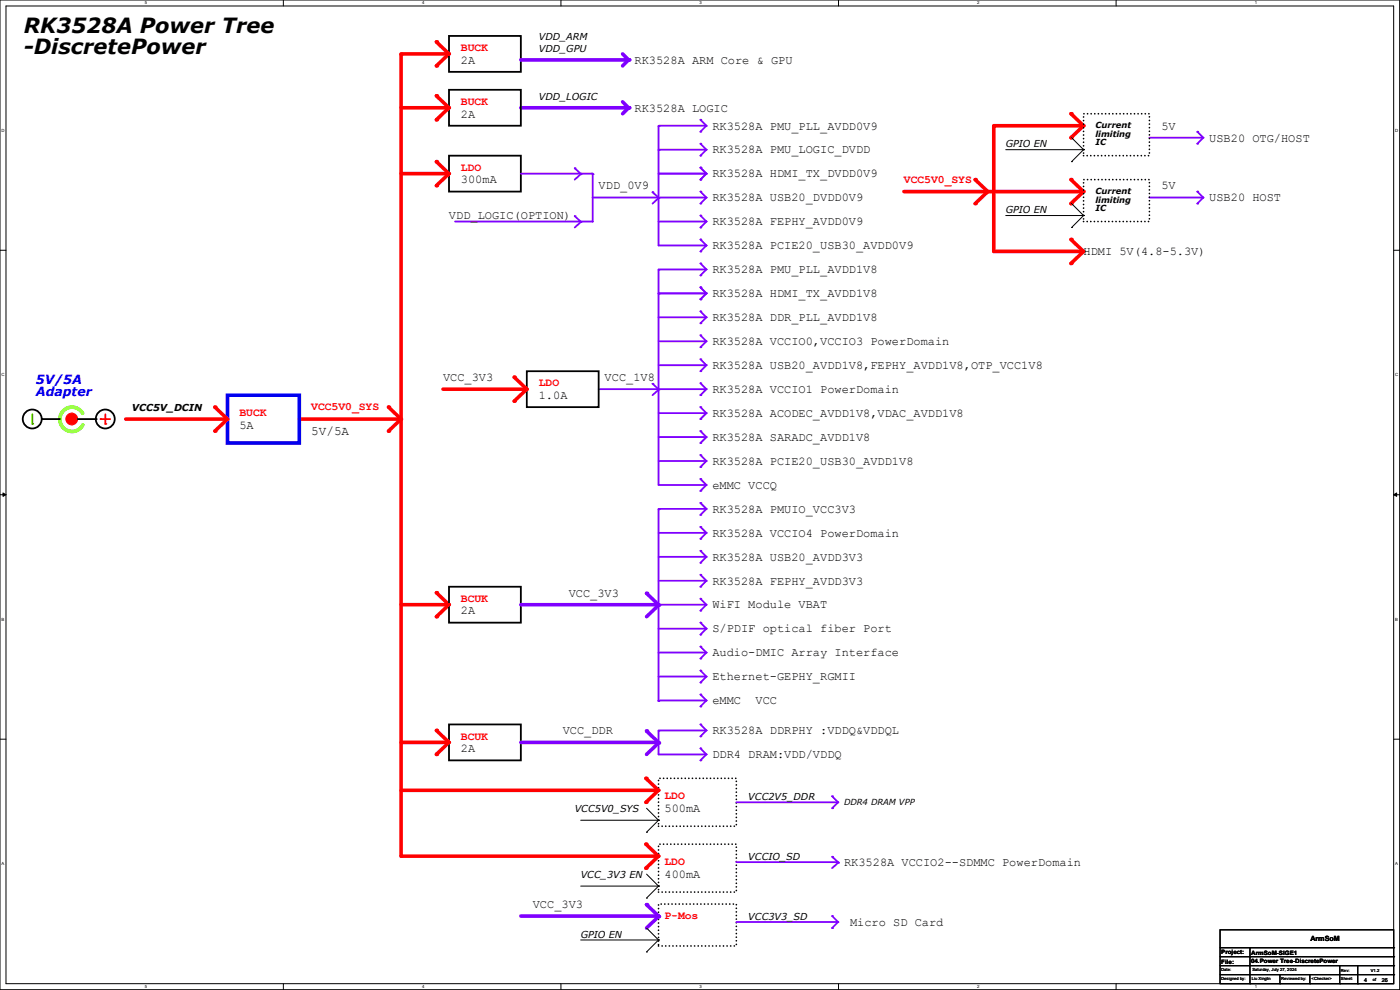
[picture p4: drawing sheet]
<svg xmlns="http://www.w3.org/2000/svg" width="297mm" height="210mm" viewBox="0 0 297 210" stroke-linecap="round" stroke-linejoin="round" font-family="sans-serif">
<g fill="none" stroke="#000" stroke-width=".21">
<path d="M0 0h296.9v209.9h-296.9zM1.3 1.3h294.4v207.4h-294.4zM60.1 0v1.3M119 0v1.3M177.9 0v1.3M236.8 0v1.3M0 53.1h1.3M295.7 53.1h1.2M0 104.9h1.3M.6 104.6l.7 .3-.7 .4zM295.7 104.9l.6-.3v.7zM295.7 104.9h1.2"/>
<path d="M0 156.8h1.3M295.7 156.8h1.2M60.1 208.7v1.2M119 208.7v1.2M177.9 208.7v1.2M236.8 208.7v1.2"/>
</g>
<path d="M.6 104.6l.7 .3-.7 .4zM295.7 104.9l.6-.3v.7z" fill="#000"/>
<path d="M148.6 71.1l1.3 1.3" fill="none" stroke="#7f00ff" stroke-width=".38"/>
<circle cx="148.6" cy="71.1" r=".19" fill="#7f00ff"/>
<path d="M139.7 72.4h10" fill="none" stroke="#7f00ff" stroke-width=".38"/>
<circle cx="149.7" cy="72.4" r=".19" fill="#7f00ff"/>
<path d="M149.9 72.4l-1.3 1.3" fill="none" stroke="#7f00ff" stroke-width=".38"/>
<circle cx="148.6" cy="73.7" r=".19" fill="#7f00ff"/>
<path d="M210.8 26.8v26.5" fill="none" stroke="#f00" stroke-width=".76"/>
<circle cx="210.8" cy="26.8" r=".38" fill="#f00"/>
<path d="M148.6 76.2l1.3 1.3" fill="none" stroke="#7f00ff" stroke-width=".38"/>
<circle cx="148.6" cy="76.2" r=".19" fill="#7f00ff"/>
<path d="M127 82.6h12.6" fill="none" stroke="#7f00ff" stroke-width=".38"/>
<circle cx="139.6" cy="82.6" r=".19" fill="#7f00ff"/>
<path d="M149.9 67.3l-1.3 1.3" fill="none" stroke="#7f00ff" stroke-width=".38"/>
<circle cx="148.6" cy="68.6" r=".19" fill="#7f00ff"/>
<path d="M148.6 66l1.3 1.3" fill="none" stroke="#7f00ff" stroke-width=".38"/>
<circle cx="148.6" cy="66" r=".19" fill="#7f00ff"/>
<path d="M139.7 67.3h10" fill="none" stroke="#7f00ff" stroke-width=".38"/>
<circle cx="149.7" cy="67.3" r=".19" fill="#7f00ff"/>
<path d="M149.9 77.5l-1.3 1.2" fill="none" stroke="#7f00ff" stroke-width=".38"/>
<circle cx="148.6" cy="78.7" r=".19" fill="#7f00ff"/>
<path d="M139.7 62.4v40.5" fill="none" stroke="#7f00ff" stroke-width=".38"/>
<circle cx="139.7" cy="62.4" r=".19" fill="#7f00ff"/>
<path d="M139.7 77.5h10" fill="none" stroke="#7f00ff" stroke-width=".38"/>
<circle cx="149.7" cy="77.5" r=".19" fill="#7f00ff"/>
<path d="M139.7 82.6h10" fill="none" stroke="#7f00ff" stroke-width=".38"/>
<circle cx="149.7" cy="82.6" r=".19" fill="#7f00ff"/>
<path d="M149.9 82.6l-1.3 1.2" fill="none" stroke="#7f00ff" stroke-width=".38"/>
<circle cx="148.6" cy="83.8" r=".19" fill="#7f00ff"/>
<path d="M148.6 81.3l1.3 1.3" fill="none" stroke="#7f00ff" stroke-width=".38"/>
<circle cx="148.6" cy="81.3" r=".19" fill="#7f00ff"/>
<path d="M148.6 86.4l1.3 1.2" fill="none" stroke="#7f00ff" stroke-width=".38"/>
<circle cx="148.6" cy="86.4" r=".19" fill="#7f00ff"/>
<path d="M139.7 92.7h10" fill="none" stroke="#7f00ff" stroke-width=".38"/>
<circle cx="149.7" cy="92.7" r=".19" fill="#7f00ff"/>
<path d="M139.7 87.6h10" fill="none" stroke="#7f00ff" stroke-width=".38"/>
<circle cx="149.7" cy="87.6" r=".19" fill="#7f00ff"/>
<path d="M149.9 87.6l-1.3 1.3" fill="none" stroke="#7f00ff" stroke-width=".38"/>
<circle cx="148.6" cy="88.9" r=".19" fill="#7f00ff"/>
<path d="M148.6 91.4l1.3 1.3" fill="none" stroke="#7f00ff" stroke-width=".38"/>
<circle cx="148.6" cy="91.4" r=".19" fill="#7f00ff"/>
<path d="M149.9 92.7l-1.3 1.3" fill="none" stroke="#7f00ff" stroke-width=".38"/>
<circle cx="148.6" cy="94" r=".19" fill="#7f00ff"/>
<path d="M148.6 116.8l1.3 1.3" fill="none" stroke="#7f00ff" stroke-width=".38"/>
<circle cx="148.6" cy="116.8" r=".19" fill="#7f00ff"/>
<path d="M139.7 123.2h10" fill="none" stroke="#7f00ff" stroke-width=".38"/>
<circle cx="149.7" cy="123.2" r=".19" fill="#7f00ff"/>
<path d="M139.7 118.1h10" fill="none" stroke="#7f00ff" stroke-width=".38"/>
<circle cx="149.7" cy="118.1" r=".19" fill="#7f00ff"/>
<path d="M139.7 108.1v40.5" fill="none" stroke="#7f00ff" stroke-width=".38"/>
<circle cx="139.7" cy="108.1" r=".19" fill="#7f00ff"/>
<path d="M149.9 118.1l-1.3 1.3" fill="none" stroke="#7f00ff" stroke-width=".38"/>
<circle cx="148.6" cy="119.4" r=".19" fill="#7f00ff"/>
<path d="M148.6 121.9l1.3 1.3" fill="none" stroke="#7f00ff" stroke-width=".38"/>
<circle cx="148.6" cy="121.9" r=".19" fill="#7f00ff"/>
<path d="M149.9 123.2l-1.3 1.3" fill="none" stroke="#7f00ff" stroke-width=".38"/>
<circle cx="148.6" cy="124.5" r=".19" fill="#7f00ff"/>
<path d="M149.9 148.6l-1.3 1.3" fill="none" stroke="#7f00ff" stroke-width=".38"/>
<circle cx="148.6" cy="149.9" r=".19" fill="#7f00ff"/>
<path d="M148.6 147.3l1.3 1.3" fill="none" stroke="#7f00ff" stroke-width=".38"/>
<circle cx="148.6" cy="147.3" r=".19" fill="#7f00ff"/>
<path d="M139.7 148.6h10" fill="none" stroke="#7f00ff" stroke-width=".38"/>
<circle cx="149.7" cy="148.6" r=".19" fill="#7f00ff"/>
<path d="M149.9 97.8l-1.3 1.3" fill="none" stroke="#7f00ff" stroke-width=".38"/>
<circle cx="148.6" cy="99.1" r=".19" fill="#7f00ff"/>
<path d="M148.6 96.5l1.3 1.3" fill="none" stroke="#7f00ff" stroke-width=".38"/>
<circle cx="148.6" cy="96.5" r=".19" fill="#7f00ff"/>
<path d="M139.7 97.8h10" fill="none" stroke="#7f00ff" stroke-width=".38"/>
<circle cx="149.7" cy="97.8" r=".19" fill="#7f00ff"/>
<path d="M139.7 133.4h10" fill="none" stroke="#7f00ff" stroke-width=".38"/>
<circle cx="149.7" cy="133.4" r=".19" fill="#7f00ff"/>
<path d="M149.9 133.4l-1.3 1.2" fill="none" stroke="#7f00ff" stroke-width=".38"/>
<circle cx="148.6" cy="134.6" r=".19" fill="#7f00ff"/>
<path d="M148.6 132.1l1.3 1.3" fill="none" stroke="#7f00ff" stroke-width=".38"/>
<circle cx="148.6" cy="132.1" r=".19" fill="#7f00ff"/>
<path d="M139.7 138.4h10" fill="none" stroke="#7f00ff" stroke-width=".38"/>
<circle cx="149.7" cy="138.4" r=".19" fill="#7f00ff"/>
<path d="M148.6 137.2l1.3 1.2" fill="none" stroke="#7f00ff" stroke-width=".38"/>
<circle cx="148.6" cy="137.2" r=".19" fill="#7f00ff"/>
<path d="M149.9 138.4l-1.3 1.3" fill="none" stroke="#7f00ff" stroke-width=".38"/>
<circle cx="148.6" cy="139.7" r=".19" fill="#7f00ff"/>
<path d="M139.7 143.5h10" fill="none" stroke="#7f00ff" stroke-width=".38"/>
<circle cx="149.7" cy="143.5" r=".19" fill="#7f00ff"/>
<path d="M149.9 143.5l-1.3 1.3" fill="none" stroke="#7f00ff" stroke-width=".38"/>
<circle cx="148.6" cy="144.8" r=".19" fill="#7f00ff"/>
<path d="M148.6 142.2l1.3 1.3" fill="none" stroke="#7f00ff" stroke-width=".38"/>
<circle cx="148.6" cy="142.2" r=".19" fill="#7f00ff"/>
<path d="M139.7 128.3h10" fill="none" stroke="#7f00ff" stroke-width=".38"/>
<circle cx="149.7" cy="128.3" r=".19" fill="#7f00ff"/>
<path d="M148.6 127l1.3 1.3" fill="none" stroke="#7f00ff" stroke-width=".38"/>
<circle cx="148.6" cy="127" r=".19" fill="#7f00ff"/>
<path d="M149.9 128.3l-1.3 1.2" fill="none" stroke="#7f00ff" stroke-width=".38"/>
<circle cx="148.6" cy="129.5" r=".19" fill="#7f00ff"/>
<path d="M210.8 53.3h18.9" fill="none" stroke="#f00" stroke-width=".76"/>
<circle cx="229.7" cy="53.3" r=".38" fill="#f00"/>
<path d="M227.2 50.8l2.7 2.5" fill="none" stroke="#f00" stroke-width=".76"/>
<circle cx="227.2" cy="50.8" r=".38" fill="#f00"/>
<path d="M229.9 53.3l-2.7 2.6" fill="none" stroke="#f00" stroke-width=".76"/>
<circle cx="227.2" cy="55.9" r=".38" fill="#f00"/>
<path d="M229.9 26.7l-2.7 2.5" fill="none" stroke="#f00" stroke-width=".76"/>
<circle cx="227.2" cy="29.2" r=".38" fill="#f00"/>
<path d="M210.8 26.7h18.9" fill="none" stroke="#f00" stroke-width=".76"/>
<circle cx="229.7" cy="26.7" r=".38" fill="#f00"/>
<path d="M227.2 24.1l2.7 2.6" fill="none" stroke="#f00" stroke-width=".76"/>
<circle cx="227.2" cy="24.1" r=".38" fill="#f00"/>
<path d="M255.3 29.2l-1.3 1.3" fill="none" stroke="#7f00ff" stroke-width=".38"/>
<circle cx="254" cy="30.5" r=".19" fill="#7f00ff"/>
<path d="M243.8 29.2h11.3" fill="none" stroke="#7f00ff" stroke-width=".38"/>
<circle cx="255.1" cy="29.2" r=".19" fill="#7f00ff"/>
<path d="M254 27.9l1.3 1.3" fill="none" stroke="#7f00ff" stroke-width=".38"/>
<circle cx="254" cy="27.9" r=".19" fill="#7f00ff"/>
<path d="M229.9 40.6l-2.7 2.6" fill="none" stroke="#f00" stroke-width=".76"/>
<circle cx="227.2" cy="43.2" r=".38" fill="#f00"/>
<path d="M227.2 38.1l2.7 2.5" fill="none" stroke="#f00" stroke-width=".76"/>
<circle cx="227.2" cy="38.1" r=".38" fill="#f00"/>
<path d="M209.6 40.6h20.1" fill="none" stroke="#f00" stroke-width=".76"/>
<circle cx="229.7" cy="40.6" r=".38" fill="#f00"/>
<path d="M243.8 41.9h11.3" fill="none" stroke="#7f00ff" stroke-width=".38"/>
<circle cx="255.1" cy="41.9" r=".19" fill="#7f00ff"/>
<path d="M254 40.6l1.3 1.3" fill="none" stroke="#7f00ff" stroke-width=".38"/>
<circle cx="254" cy="40.6" r=".19" fill="#7f00ff"/>
<path d="M255.3 41.9l-1.3 1.3" fill="none" stroke="#7f00ff" stroke-width=".38"/>
<circle cx="254" cy="43.2" r=".19" fill="#7f00ff"/>
<path d="M26.7 88.9h21.4" fill="none" stroke="#f00" stroke-width=".76"/>
<circle cx="48.1" cy="88.9" r=".38" fill="#f00"/>
<path d="M95.3 11.4l-2.7 2.6" fill="none" stroke="#f00" stroke-width=".76"/>
<circle cx="92.6" cy="14" r=".38" fill="#f00"/>
<path d="M95.3 7.6h15.2v7.6h-15.2z" fill="none" stroke="#000" stroke-width=".38"/>
<path d="M85.1 11.4h10" fill="none" stroke="#f00" stroke-width=".76"/>
<circle cx="95.1" cy="11.4" r=".38" fill="#f00"/>
<path d="M92.6 8.9l2.7 2.5" fill="none" stroke="#f00" stroke-width=".76"/>
<circle cx="92.6" cy="8.9" r=".38" fill="#f00"/>
<path d="M95.3 33h15.2v7.6h-15.2z" fill="none" stroke="#000" stroke-width=".38"/>
<path d="M63.5 88.9h21.5" fill="none" stroke="#f00" stroke-width=".76"/>
<circle cx="85" cy="88.9" r=".38" fill="#f00"/>
<path d="M92.6 34.3l2.7 2.5" fill="none" stroke="#f00" stroke-width=".76"/>
<circle cx="92.6" cy="34.3" r=".38" fill="#f00"/>
<path d="M95.3 36.8l-2.7 2.6" fill="none" stroke="#f00" stroke-width=".76"/>
<circle cx="92.6" cy="39.4" r=".38" fill="#f00"/>
<path d="M85.1 36.8h10" fill="none" stroke="#f00" stroke-width=".76"/>
<circle cx="95.1" cy="36.8" r=".38" fill="#f00"/>
<path d="M110.5 36.8h15.1" fill="none" stroke="#7f00ff" stroke-width=".38"/>
<circle cx="125.6" cy="36.8" r=".19" fill="#7f00ff"/>
<path d="M92.6 125.7l2.7 2.6" fill="none" stroke="#f00" stroke-width=".76"/>
<circle cx="92.6" cy="125.7" r=".38" fill="#f00"/>
<path d="M95.3 128.3l-2.7 2.5" fill="none" stroke="#f00" stroke-width=".76"/>
<circle cx="92.6" cy="130.8" r=".38" fill="#f00"/>
<path d="M95.3 124.5h15.2v7.6h-15.2z" fill="none" stroke="#000" stroke-width=".38"/>
<path d="M85.1 128.3h10" fill="none" stroke="#f00" stroke-width=".76"/>
<circle cx="95.1" cy="128.3" r=".38" fill="#f00"/>
<path d="M85.1 11.6v170" fill="none" stroke="#f00" stroke-width=".76"/>
<circle cx="85.1" cy="11.6" r=".38" fill="#f00"/>
<path d="M139.7 36.8h10" fill="none" stroke="#7f00ff" stroke-width=".38"/>
<circle cx="149.7" cy="36.8" r=".19" fill="#7f00ff"/>
<path d="M148.6 35.6l1.3 1.2" fill="none" stroke="#7f00ff" stroke-width=".38"/>
<circle cx="148.6" cy="35.6" r=".19" fill="#7f00ff"/>
<path d="M149.9 36.8l-1.3 1.3" fill="none" stroke="#7f00ff" stroke-width=".38"/>
<circle cx="148.6" cy="38.1" r=".19" fill="#7f00ff"/>
<path d="M139.7 31.9v20.2" fill="none" stroke="#7f00ff" stroke-width=".38"/>
<circle cx="139.7" cy="31.9" r=".19" fill="#7f00ff"/>
<path d="M149.9 41.9l-1.3 1.3" fill="none" stroke="#7f00ff" stroke-width=".38"/>
<circle cx="148.6" cy="43.2" r=".19" fill="#7f00ff"/>
<path d="M148.6 40.6l1.3 1.3" fill="none" stroke="#7f00ff" stroke-width=".38"/>
<circle cx="148.6" cy="40.6" r=".19" fill="#7f00ff"/>
<path d="M139.7 41.9h10" fill="none" stroke="#7f00ff" stroke-width=".38"/>
<circle cx="149.7" cy="41.9" r=".19" fill="#7f00ff"/>
<path d="M149.9 47l-1.3 1.3" fill="none" stroke="#7f00ff" stroke-width=".38"/>
<circle cx="148.6" cy="48.3" r=".19" fill="#7f00ff"/>
<path d="M148.6 45.7l1.3 1.3" fill="none" stroke="#7f00ff" stroke-width=".38"/>
<circle cx="148.6" cy="45.7" r=".19" fill="#7f00ff"/>
<path d="M139.7 47h10" fill="none" stroke="#7f00ff" stroke-width=".38"/>
<circle cx="149.7" cy="47" r=".19" fill="#7f00ff"/>
<path d="M149.9 52.1l-1.3 1.2" fill="none" stroke="#7f00ff" stroke-width=".38"/>
<circle cx="148.6" cy="53.3" r=".19" fill="#7f00ff"/>
<path d="M148.6 50.8l1.3 1.3" fill="none" stroke="#7f00ff" stroke-width=".38"/>
<circle cx="148.6" cy="50.8" r=".19" fill="#7f00ff"/>
<path d="M139.7 52.1h10" fill="none" stroke="#7f00ff" stroke-width=".38"/>
<circle cx="149.7" cy="52.1" r=".19" fill="#7f00ff"/>
<path d="M139.7 148.6v.1" fill="none" stroke="#7f00ff" stroke-width=".38"/>
<circle cx="139.7" cy="148.7" r=".19" fill="#7f00ff"/>
<g fill="none" stroke="#000" stroke-width=".38">
<circle cx="6.8" cy="88.9" r="2.01"/>
<circle cx="22.3" cy="88.9" r="2.01"/>
</g>
<path d="M17.5 87.7a2.58 2.58 0 0 0-3.9-.7 2.58 2.58 0 0 0 .1 4 2.58 2.58 0 0 0 3.9-.9" fill="none" stroke="#7fff00" stroke-width=".76"/>
<circle cx="15.2" cy="88.9" r="1.25" fill="#f00"/>
<circle cx="15.2" cy="88.9" r="1.25" fill="none" stroke="#f00" stroke-width=".21"/>
<path d="M6.9 87.9v2" fill="none" stroke="#01ff00" stroke-width=".38"/>
<circle cx="6.9" cy="89.9" r=".19" fill="#01ff00"/>
<path d="M8.9 88.9h3.8M16.5 88.9h3.8" fill="none" stroke="#000" stroke-width=".38"/>
<g fill="#000">
<circle cx="8.9" cy="88.9" r=".19"/>
<circle cx="20.3" cy="88.9" r=".19"/>
</g>
<path d="M22.4 87.9v2" fill="none" stroke="#f00" stroke-width=".38"/>
<circle cx="22.4" cy="89.9" r=".19" fill="#f00"/>
<path d="M21.3 88.9h2.1" fill="none" stroke="#f00" stroke-width=".38"/>
<circle cx="21.3" cy="88.9" r=".19" fill="#f00"/>
<path d="M132.1 21.6l1.3 1.3" fill="none" stroke="#7f00ff" stroke-width=".76"/>
<circle cx="133.4" cy="22.9" r=".38" fill="#7f00ff"/>
<path d="M110.5 22.9h22.9" fill="none" stroke="#7f00ff" stroke-width=".76"/>
<circle cx="133.4" cy="22.9" r=".38" fill="#7f00ff"/>
<path d="M133.4 22.9l-1.3 1.2" fill="none" stroke="#7f00ff" stroke-width=".76"/>
<circle cx="133.4" cy="22.9" r=".38" fill="#7f00ff"/>
<path d="M48.3 83.8h15.2v10.2h-15.2z" fill="none" stroke="#00f" stroke-width=".76"/>
<path d="M95.3 19.1h15.2v7.6h-15.2z" fill="none" stroke="#000" stroke-width=".38"/>
<path d="M85.1 22.9h10" fill="none" stroke="#f00" stroke-width=".76"/>
<circle cx="95.1" cy="22.9" r=".38" fill="#f00"/>
<path d="M95.3 22.9l-2.7 2.5" fill="none" stroke="#f00" stroke-width=".76"/>
<circle cx="92.6" cy="25.4" r=".38" fill="#f00"/>
<path d="M92.6 20.3l2.7 2.6" fill="none" stroke="#f00" stroke-width=".76"/>
<circle cx="92.6" cy="20.3" r=".38" fill="#f00"/>
<path d="M110.5 12.7h22.9" fill="none" stroke="#7f00ff" stroke-width=".76"/>
<circle cx="133.4" cy="12.7" r=".38" fill="#7f00ff"/>
<path d="M133.4 12.7l-1.3 1.3" fill="none" stroke="#7f00ff" stroke-width=".76"/>
<circle cx="133.4" cy="12.7" r=".38" fill="#7f00ff"/>
<path d="M132.1 11.4l1.3 1.3" fill="none" stroke="#7f00ff" stroke-width=".76"/>
<circle cx="133.4" cy="12.7" r=".38" fill="#7f00ff"/>
<path d="M148.6 25.4l1.3 1.3" fill="none" stroke="#7f00ff" stroke-width=".38"/>
<circle cx="148.6" cy="25.4" r=".19" fill="#7f00ff"/>
<path d="M139.7 26.7h10" fill="none" stroke="#7f00ff" stroke-width=".38"/>
<circle cx="149.7" cy="26.7" r=".19" fill="#7f00ff"/>
<path d="M149.9 26.7l-1.3 1.2" fill="none" stroke="#7f00ff" stroke-width=".38"/>
<circle cx="148.6" cy="27.9" r=".19" fill="#7f00ff"/>
<path d="M139.7 26.8v5" fill="none" stroke="#7f00ff" stroke-width=".38"/>
<circle cx="139.7" cy="26.8" r=".19" fill="#7f00ff"/>
<path d="M148.6 30.5l1.3 1.3" fill="none" stroke="#7f00ff" stroke-width=".38"/>
<circle cx="148.6" cy="30.5" r=".19" fill="#7f00ff"/>
<path d="M139.7 31.8h10" fill="none" stroke="#7f00ff" stroke-width=".38"/>
<circle cx="149.7" cy="31.8" r=".19" fill="#7f00ff"/>
<path d="M149.9 31.8l-1.3 1.2" fill="none" stroke="#7f00ff" stroke-width=".38"/>
<circle cx="148.6" cy="33" r=".19" fill="#7f00ff"/>
<path d="M148.6 55.9l1.3 1.3" fill="none" stroke="#7f00ff" stroke-width=".38"/>
<circle cx="148.6" cy="55.9" r=".19" fill="#7f00ff"/>
<path d="M139.7 57.2h10" fill="none" stroke="#7f00ff" stroke-width=".38"/>
<circle cx="149.7" cy="57.2" r=".19" fill="#7f00ff"/>
<path d="M149.9 57.2l-1.3 1.2" fill="none" stroke="#7f00ff" stroke-width=".38"/>
<circle cx="148.6" cy="58.4" r=".19" fill="#7f00ff"/>
<path d="M148.6 35.6l1.3 1.2" fill="none" stroke="#7f00ff" stroke-width=".38"/>
<circle cx="148.6" cy="35.6" r=".19" fill="#7f00ff"/>
<path d="M139.7 36.8h10" fill="none" stroke="#7f00ff" stroke-width=".38"/>
<circle cx="149.7" cy="36.8" r=".19" fill="#7f00ff"/>
<path d="M149.9 36.8l-1.3 1.3" fill="none" stroke="#7f00ff" stroke-width=".38"/>
<circle cx="148.6" cy="38.1" r=".19" fill="#7f00ff"/>
<path d="M139.7 57.3v4.9" fill="none" stroke="#7f00ff" stroke-width=".38"/>
<circle cx="139.7" cy="57.3" r=".19" fill="#7f00ff"/>
<path d="M148.6 106.7l1.3 1.3" fill="none" stroke="#7f00ff" stroke-width=".38"/>
<circle cx="148.6" cy="106.7" r=".19" fill="#7f00ff"/>
<path d="M139.7 108h10" fill="none" stroke="#7f00ff" stroke-width=".38"/>
<circle cx="149.7" cy="108" r=".19" fill="#7f00ff"/>
<path d="M149.9 108l-1.3 1.2" fill="none" stroke="#7f00ff" stroke-width=".38"/>
<circle cx="148.6" cy="109.2" r=".19" fill="#7f00ff"/>
<path d="M148.6 111.8l1.3 1.2" fill="none" stroke="#7f00ff" stroke-width=".38"/>
<circle cx="148.6" cy="111.8" r=".19" fill="#7f00ff"/>
<path d="M139.7 113h10" fill="none" stroke="#7f00ff" stroke-width=".38"/>
<circle cx="149.7" cy="113" r=".19" fill="#7f00ff"/>
<path d="M149.9 113l-1.3 1.3" fill="none" stroke="#7f00ff" stroke-width=".38"/>
<circle cx="148.6" cy="114.3" r=".19" fill="#7f00ff"/>
<path d="M191.8 40.6h17.6" fill="none" stroke="#f00" stroke-width=".76"/>
<circle cx="209.4" cy="40.6" r=".38" fill="#f00"/>
<path d="M206.9 38.1l2.7 2.5" fill="none" stroke="#f00" stroke-width=".76"/>
<circle cx="206.9" cy="38.1" r=".38" fill="#f00"/>
<path d="M209.6 40.6l-2.7 2.6" fill="none" stroke="#f00" stroke-width=".76"/>
<circle cx="206.9" cy="43.2" r=".38" fill="#f00"/>
<path d="M229.9 24.1h13.9v8.9h-13.9zM229.9 38.1h13.9v8.9h-13.9z" fill="none" stroke="#000" stroke-width=".38" stroke-dasharray="0 .8"/>
<path d="M148.6 61l1.3 1.2" fill="none" stroke="#7f00ff" stroke-width=".38"/>
<circle cx="148.6" cy="61" r=".19" fill="#7f00ff"/>
<path d="M148.6 61l1.3 1.2" fill="none" stroke="#7f00ff" stroke-width=".38"/>
<circle cx="148.6" cy="61" r=".19" fill="#7f00ff"/>
<path d="M139.7 62.2h10" fill="none" stroke="#7f00ff" stroke-width=".38"/>
<circle cx="149.7" cy="62.2" r=".19" fill="#7f00ff"/>
<path d="M139.7 62.2h10" fill="none" stroke="#7f00ff" stroke-width=".38"/>
<circle cx="149.7" cy="62.2" r=".19" fill="#7f00ff"/>
<path d="M149.9 62.2l-1.3 1.3" fill="none" stroke="#7f00ff" stroke-width=".38"/>
<circle cx="148.6" cy="63.5" r=".19" fill="#7f00ff"/>
<path d="M149.9 62.2l-1.3 1.3" fill="none" stroke="#7f00ff" stroke-width=".38"/>
<circle cx="148.6" cy="63.5" r=".19" fill="#7f00ff"/>
<path d="M125.7 41.9h13.9" fill="none" stroke="#7f00ff" stroke-width=".38"/>
<circle cx="139.6" cy="41.9" r=".19" fill="#7f00ff"/>
<path d="M138.4 40.8l1.3 1.1" fill="none" stroke="#7f00ff" stroke-width=".38"/>
<circle cx="138.4" cy="40.8" r=".19" fill="#7f00ff"/>
<path d="M139.7 42l-1.3 1.2" fill="none" stroke="#7f00ff" stroke-width=".38"/>
<circle cx="139.7" cy="42" r=".19" fill="#7f00ff"/>
<path d="M96.5 47h29.1" fill="none" stroke="#7f00ff" stroke-width=".38"/>
<circle cx="125.6" cy="47" r=".19" fill="#7f00ff"/>
<path d="M125.7 37v10" fill="none" stroke="#7f00ff" stroke-width=".38"/>
<circle cx="125.7" cy="37" r=".19" fill="#7f00ff"/>
<path d="M121.9 35.7l1.3 1.1" fill="none" stroke="#7f00ff" stroke-width=".38"/>
<circle cx="121.9" cy="35.7" r=".19" fill="#7f00ff"/>
<path d="M123.2 37l-1.3 1.1" fill="none" stroke="#7f00ff" stroke-width=".38"/>
<circle cx="123.2" cy="37" r=".19" fill="#7f00ff"/>
<path d="M121.9 45.8l1.3 1.2" fill="none" stroke="#7f00ff" stroke-width=".38"/>
<circle cx="121.9" cy="45.8" r=".19" fill="#7f00ff"/>
<path d="M123.2 47.1l-1.3 1.2" fill="none" stroke="#7f00ff" stroke-width=".38"/>
<circle cx="123.2" cy="47.1" r=".19" fill="#7f00ff"/>
<path d="M148.6 101.6l1.3 1.3" fill="none" stroke="#7f00ff" stroke-width=".38"/>
<circle cx="148.6" cy="101.6" r=".19" fill="#7f00ff"/>
<path d="M139.7 102.9h10" fill="none" stroke="#7f00ff" stroke-width=".38"/>
<circle cx="149.7" cy="102.9" r=".19" fill="#7f00ff"/>
<path d="M149.9 102.9l-1.3 1.2" fill="none" stroke="#7f00ff" stroke-width=".38"/>
<circle cx="148.6" cy="104.1" r=".19" fill="#7f00ff"/>
<path d="M111.8 78.7h15.2v7.7h-15.2z" fill="none" stroke="#000" stroke-width=".38"/>
<path d="M138.4 81.4l1.3 1.2" fill="none" stroke="#7f00ff" stroke-width=".38"/>
<circle cx="138.4" cy="81.4" r=".19" fill="#7f00ff"/>
<path d="M139.7 82.7l-1.3 1.1" fill="none" stroke="#7f00ff" stroke-width=".38"/>
<circle cx="139.7" cy="82.7" r=".19" fill="#7f00ff"/>
<path d="M95.3 153.7h15.2v7.6h-15.2z" fill="none" stroke="#000" stroke-width=".38"/>
<path d="M148.6 153.7l1.3 1.2" fill="none" stroke="#7f00ff" stroke-width=".38"/>
<circle cx="148.6" cy="153.7" r=".19" fill="#7f00ff"/>
<path d="M139.7 154.9h10" fill="none" stroke="#7f00ff" stroke-width=".38"/>
<circle cx="149.7" cy="154.9" r=".19" fill="#7f00ff"/>
<path d="M149.9 154.9l-1.3 1.3" fill="none" stroke="#7f00ff" stroke-width=".38"/>
<circle cx="148.6" cy="156.2" r=".19" fill="#7f00ff"/>
<path d="M85.1 157.5h10" fill="none" stroke="#f00" stroke-width=".76"/>
<circle cx="95.1" cy="157.5" r=".38" fill="#f00"/>
<path d="M92.6 154.9l2.7 2.6" fill="none" stroke="#f00" stroke-width=".76"/>
<circle cx="92.6" cy="154.9" r=".38" fill="#f00"/>
<path d="M95.3 157.5l-2.7 2.5" fill="none" stroke="#f00" stroke-width=".76"/>
<circle cx="92.6" cy="160" r=".38" fill="#f00"/>
<path d="M110.5 157.5h29.1" fill="none" stroke="#7f00ff" stroke-width=".76"/>
<circle cx="139.6" cy="157.5" r=".38" fill="#7f00ff"/>
<path d="M148.6 158.8l1.3 1.2" fill="none" stroke="#7f00ff" stroke-width=".38"/>
<circle cx="148.6" cy="158.8" r=".19" fill="#7f00ff"/>
<path d="M139.7 155.1v4.9" fill="none" stroke="#7f00ff" stroke-width=".38"/>
<circle cx="139.7" cy="155.1" r=".19" fill="#7f00ff"/>
<path d="M139.7 160h10" fill="none" stroke="#7f00ff" stroke-width=".38"/>
<circle cx="149.7" cy="160" r=".19" fill="#7f00ff"/>
<path d="M149.9 160l-1.3 1.3" fill="none" stroke="#7f00ff" stroke-width=".38"/>
<circle cx="148.6" cy="161.3" r=".19" fill="#7f00ff"/>
<path d="M82.4 86.4l2.7 2.5" fill="none" stroke="#f00" stroke-width=".76"/>
<circle cx="82.4" cy="86.4" r=".38" fill="#f00"/>
<path d="M85.1 88.9l-2.7 2.5" fill="none" stroke="#f00" stroke-width=".76"/>
<circle cx="82.4" cy="91.4" r=".38" fill="#f00"/>
<path d="M137.2 155.1l2.5 2.4" fill="none" stroke="#7f00ff" stroke-width=".76"/>
<circle cx="137.2" cy="155.1" r=".38" fill="#7f00ff"/>
<path d="M139.7 157.6l-2.5 2.4" fill="none" stroke="#7f00ff" stroke-width=".76"/>
<circle cx="139.7" cy="157.6" r=".38" fill="#7f00ff"/>
<path d="M137.2 125.9l2.5 2.4" fill="none" stroke="#7f00ff" stroke-width=".76"/>
<circle cx="137.2" cy="125.9" r=".38" fill="#7f00ff"/>
<path d="M139.7 128.4l-2.5 2.4" fill="none" stroke="#7f00ff" stroke-width=".76"/>
<circle cx="139.7" cy="128.4" r=".38" fill="#7f00ff"/>
<path d="M110.5 128.3h29.1" fill="none" stroke="#7f00ff" stroke-width=".76"/>
<circle cx="139.6" cy="128.3" r=".38" fill="#7f00ff"/>
<path d="M213.4 31.8h16.5M227.3 34.3h.1M227.3 29.2l2.6 2.6M229.9 31.8h.1M229.9 31.8l-2.6 2.5M213.4 45.7h16.5M227.3 48.3h.1M227.3 43.2l2.6 2.5M229.9 45.7h.1M229.9 45.7l-2.6 2.6" fill="none" stroke="#000" stroke-width=".21"/>
<path d="M45.6 86.4l2.7 2.5" fill="none" stroke="#f00" stroke-width=".76"/>
<circle cx="45.6" cy="86.4" r=".38" fill="#f00"/>
<path d="M48.3 88.9l-2.7 2.5" fill="none" stroke="#f00" stroke-width=".76"/>
<circle cx="45.6" cy="91.4" r=".38" fill="#f00"/>
<path d="M139.7 179.1h16.5v10.1h-16.5zM139.7 165.1h16.5v10.2h-16.5zM139.7 191.8h16.5v8.9h-16.5z" fill="none" stroke="#000" stroke-width=".38" stroke-dasharray="0 .8"/>
<path d="M85.1 167.6h54.5" fill="none" stroke="#f00" stroke-width=".76"/>
<circle cx="139.6" cy="167.6" r=".38" fill="#f00"/>
<path d="M137 165.1l2.7 2.5" fill="none" stroke="#f00" stroke-width=".76"/>
<circle cx="137" cy="165.1" r=".38" fill="#f00"/>
<path d="M139.7 167.6l-2.7 2.6" fill="none" stroke="#f00" stroke-width=".76"/>
<circle cx="137" cy="170.2" r=".38" fill="#f00"/>
<path d="M176.5 168.9l1.3 1.3" fill="none" stroke="#7f00ff" stroke-width=".38"/>
<circle cx="176.5" cy="168.9" r=".19" fill="#7f00ff"/>
<path d="M156.2 170.2h21.5" fill="none" stroke="#7f00ff" stroke-width=".38"/>
<circle cx="177.7" cy="170.2" r=".19" fill="#7f00ff"/>
<path d="M177.8 170.2l-1.3 1.3" fill="none" stroke="#7f00ff" stroke-width=".38"/>
<circle cx="176.5" cy="171.5" r=".19" fill="#7f00ff"/>
<path d="M123.2 174h16.5M137.2 176.5h.1M137.2 171.5l2.5 2.5M139.7 174h.1M139.7 174l-2.5 2.5" fill="none" stroke="#000" stroke-width=".21"/>
<path d="M176.5 181.7l1.3 1.2" fill="none" stroke="#7f00ff" stroke-width=".38"/>
<circle cx="176.5" cy="181.7" r=".19" fill="#7f00ff"/>
<path d="M85.1 181.6h54.5" fill="none" stroke="#f00" stroke-width=".76"/>
<circle cx="139.6" cy="181.6" r=".38" fill="#f00"/>
<path d="M139.7 181.6l-2.7 2.6" fill="none" stroke="#f00" stroke-width=".76"/>
<circle cx="137" cy="184.2" r=".38" fill="#f00"/>
<path d="M137 179.1l2.7 2.5" fill="none" stroke="#f00" stroke-width=".76"/>
<circle cx="137" cy="179.1" r=".38" fill="#f00"/>
<path d="M177.8 183l-1.3 1.2" fill="none" stroke="#7f00ff" stroke-width=".38"/>
<circle cx="177.8" cy="183" r=".19" fill="#7f00ff"/>
<path d="M156.2 182.9h21.5" fill="none" stroke="#7f00ff" stroke-width=".38"/>
<circle cx="177.7" cy="182.9" r=".19" fill="#7f00ff"/>
<path d="M123.2 188h16.5M137.2 190.5h.1M137.2 185.4l2.5 2.6M139.7 188h.1M139.7 188l-2.5 2.5" fill="none" stroke="#000" stroke-width=".21"/>
<path d="M137.2 191.9l2.5 2.4" fill="none" stroke="#7f00ff" stroke-width=".76"/>
<circle cx="137.2" cy="191.9" r=".38" fill="#7f00ff"/>
<path d="M139.7 194.4l-2.5 2.5" fill="none" stroke="#7f00ff" stroke-width=".76"/>
<circle cx="139.7" cy="194.4" r=".38" fill="#7f00ff"/>
<path d="M110.5 194.3h29.1" fill="none" stroke="#7f00ff" stroke-width=".76"/>
<circle cx="139.6" cy="194.3" r=".38" fill="#7f00ff"/>
<path d="M176.5 194.3l1.3 1.3" fill="none" stroke="#7f00ff" stroke-width=".38"/>
<circle cx="176.5" cy="194.3" r=".19" fill="#7f00ff"/>
<path d="M156.2 195.6h21.5" fill="none" stroke="#7f00ff" stroke-width=".38"/>
<circle cx="177.7" cy="195.6" r=".19" fill="#7f00ff"/>
<path d="M177.8 195.6l-1.3 1.3" fill="none" stroke="#7f00ff" stroke-width=".38"/>
<circle cx="176.5" cy="196.9" r=".19" fill="#7f00ff"/>
<path d="M123.2 199.4h16.5M137.2 196.9l2.5 2.5M139.7 199.4h.1M139.7 199.4l-2.5 2.5M137.2 201.9h.1" fill="none" stroke="#000" stroke-width=".21"/>
<path d="M94 82.6h17.6" fill="none" stroke="#f00" stroke-width=".76"/>
<circle cx="111.6" cy="82.6" r=".38" fill="#f00"/>
<path d="M109.1 80l2.7 2.6" fill="none" stroke="#f00" stroke-width=".76"/>
<circle cx="109.1" cy="80" r=".38" fill="#f00"/>
<path d="M111.8 82.6l-2.7 2.5" fill="none" stroke="#f00" stroke-width=".76"/>
<circle cx="109.1" cy="85.1" r=".38" fill="#f00"/>
<g fill="none" stroke="#000" stroke-width=".21">
<path d="M258.8 197.2h36.9v11.5h-36.9zM258.8 201h36.9M258.8 202.9h36.9M258.8 204.9h36.9M258.8 206.8h36.9M265.2 208.7h.1M265.2 201v7.7M271.5 208.7h.1M271.5 206.8v1.9M277.9 208.7h.1M277.9 206.8v1.9M284.2 208.7h.1"/>
<path d="M284.2 204.9v3.8M288 208.7h.1M288 204.9v3.8M295.7 201h.1M295.7 202.9h.1M295.7 204.9h.1M295.7 206.8h.1"/>
</g>
<g font-size="4.4">
<text x="5.1" y="7">RK3528A Power Tree</text>
<text x="5.1" y="11.4">-DiscretePower</text>
</g>
<g font-size="2.7" fill="#00f">
<text x="7.6" y="81.4">5V/5A</text>
<text x="7.6" y="84.1">Adapter</text>
</g>
<text font-size="2.7" x="66" y="92.3">5V/5A</text>
<g font-size="2.5">
<text x="97.8" y="13.5">2A</text>
<text x="134.6" y="13.5">RK3528A ARM Core &amp; GPU</text>
<text x="134.6" y="23.7">RK3528A LOGIC</text>
<text x="97.8" y="24.9">2A</text>
<text x="151.1" y="27.5">RK3528A PMU_PLL_AVDD0V9</text>
<text x="246.4" y="27.5">5V</text>
<text x="151.1" y="32.6">RK3528A PMU_LOGIC_DVDD</text>
<text x="256.5" y="30">USB20 OTG/HOST</text>
<text x="97.8" y="38.9">300mA</text>
<text x="127" y="40.2">VDD_0V9</text>
<text x="151.1" y="37.6">RK3528A HDMI_TX_DVDD0V9</text>
<text x="246.4" y="40.2">5V</text>
<text x="95.2" y="46.5">VDD_LOGIC(OPTION)</text>
<text x="151.1" y="47.8">RK3528A FEPHY_AVDD0V9</text>
<text x="151.1" y="42.7">RK3528A USB20_DVDD0V9</text>
<text x="256.5" y="42.7">USB20 HOST</text>
<text x="151.1" y="52.9">RK3528A PCIE20_USB30_AVDD0V9</text>
<text x="151.1" y="58">RK3528A PMU_PLL_AVDD1V8</text>
<text x="229.9" y="54.1">HDMI 5V(4.8-5.3V)</text>
<text x="151.1" y="63">RK3528A HDMI_TX_AVDD1V8</text>
<text x="151.1" y="68.1">RK3528A DDR_PLL_AVDD1V8</text>
<text x="151.1" y="73.2">RK3528A VCCIO0,VCCIO3 PowerDomain</text>
<text x="94" y="80.8">VCC_3V3</text>
<text x="128.3" y="80.8">VCC_1V8</text>
<text x="151.1" y="78.3">RK3528A USB20_AVDD1V8,FEPHY_AVDD1V8,OTP_VCC1V8</text>
<text x="151.1" y="83.4">RK3528A VCCIO1 PowerDomain</text>
<text x="114.3" y="84.6">1.0A</text>
<text x="151.1" y="88.4">RK3528A ACODEC_AVDD1V8,VDAC_AVDD1V8</text>
<text x="50.8" y="91">5A</text>
<text x="151.1" y="93.5">RK3528A SARADC_AVDD1V8</text>
<text x="151.1" y="98.6">RK3528A PCIE20_USB30_AVDD1V8</text>
<text x="151.1" y="103.7">eMMC VCCQ</text>
<text x="151.1" y="113.8">RK3528A VCCIO4 PowerDomain</text>
<text x="151.1" y="108.8">RK3528A PMUIO_VCC3V3</text>
<text x="151.1" y="118.9">RK3528A USB20_AVDD3V3</text>
<text x="151.1" y="124">RK3528A FEPHY_AVDD3V3</text>
<text x="97.8" y="130.3">2A</text>
<text x="120.6" y="126.5">VCC_3V3</text>
<text x="151.1" y="129.1">WiFI Module VBAT</text>
<text x="151.1" y="134.2">S/PDIF optical fiber Port</text>
<text x="151.1" y="139.2">Audio-DMIC Array Interface</text>
<text x="151.1" y="144.3">Ethernet-GEPHY_RGMII</text>
<text x="151.1" y="149.4">eMMC</text>
<text x="160.3" y="149.4">VCC</text>
<text x="119.4" y="155.7">VCC_DDR</text>
<text x="151.1" y="155.7">RK3528A DDRPHY :VDDQ&amp;VDDQL</text>
<text x="97.8" y="159.6">2A</text>
<text x="151.1" y="160.8">DDR4 DRAM:VDD/VDDQ</text>
<text x="141" y="172.3">500mA</text>
<text x="179.1" y="183.7">RK3528A VCCIO2--SDMMC PowerDomain</text>
<text x="141" y="186.2">400mA</text>
<text x="113" y="192.6">VCC_3V3</text>
<text x="180.3" y="196.4">Micro SD Card</text>
</g>
<g font-size="2.4" fill="#f00">
<text x="97.8" y="10.8">BUCK</text>
<text x="97.8" y="22.3">BUCK</text>
<text x="97.8" y="36.2">LDO</text>
<text x="191.8" y="38.8">VCC5V0_SYS</text>
<text x="114.3" y="82">LDO</text>
<text x="50.8" y="88.3">BUCK</text>
<text x="66" y="87">VCC5V0_SYS</text>
<text x="97.8" y="127.7">BCUK</text>
<text x="97.8" y="156.9">BCUK</text>
<text x="141" y="169.6">LDO</text>
<text x="141" y="183.6">LDO</text>
<text x="141" y="195">P-Mos</text>
</g>
<g font-size="2">
<text x="114.3" y="11">VDD_GPU</text>
<text x="114.3" y="8.4">VDD_ARM</text>
<text x="114.3" y="21.1">VDD_LOGIC</text>
<text x="213.4" y="31.3">GPIO EN</text>
<text x="213.4" y="45.3">GPIO EN</text>
<text x="27.9" y="87.2">VCC5V_DCIN</text>
<text x="121.9" y="172.3">VCC5V0_SYS</text>
<text x="158.7" y="169.7">VCC2V5_DDR</text>
<text x="158.7" y="182.4">VCCIO_SD</text>
<text x="123.2" y="186.2">VCC_3V3 EN</text>
<text x="158.7" y="195.1">VCC3V3_SD</text>
<text x="123.2" y="198.9">GPIO EN</text>
</g>
<g font-size="1.8">
<text x="232.4" y="27.2">Current</text>
<text x="232.4" y="29">limiting</text>
<text x="232.4" y="30.8">IC</text>
<text x="232.4" y="41.2">Current</text>
<text x="232.4" y="43">limiting</text>
<text x="232.4" y="44.7">IC</text>
<text x="179.1" y="170.7">DDR4 DRAM VPP</text>
</g>
<text font-size="1.5" x="278" y="199.7">ArmSoM</text>
<g font-size="1.3">
<text x="259.1" y="202.4">Project:</text>
<text x="265.4" y="202.5">ArmSoM-SIGE1</text>
<text x="259.1" y="204.4">File:</text>
<text x="265.4" y="204.3">04.Power Tree-DiscretePower</text>
</g>
<g font-size="1.1">
<text x="289.4" y="208.2">4</text>
<text x="293.1" y="208.2">26</text>
</g>
<g font-size=".9">
<text x="30.7" y=".9">5</text>
<text x="89.5" y=".9">4</text>
<text x="148.4" y=".9">3</text>
<text x="207.3" y=".9">2</text>
<text x="266.2" y=".9">1</text>
<text x=".3" y="28">D</text>
<text x="296" y="28">D</text>
<text x=".3" y="79.8">C</text>
<text x="296" y="79.8">C</text>
<text x=".3" y="131.7">B</text>
<text x="296" y="131.7">B</text>
<text x=".3" y="183.5">A</text>
<text x="296" y="183.5">A</text>
<text x="30.7" y="209.6">5</text>
<text x="89.5" y="209.6">4</text>
<text x="148.4" y="209.6">3</text>
<text x="207.3" y="209.6">2</text>
<text x="259.1" y="206">Date:</text>
<text x="259.1" y="207.9">Designed by:</text>
<text x="265.6" y="207.9">Liu Xinglin</text>
<text x="265.7" y="206">Saturday, July 27, 2024</text>
<text x="266.2" y="209.6">1</text>
<text x="271.8" y="207.9">Reviewed by:</text>
<text x="278.3" y="207.9">&lt;Checker&gt;</text>
<text x="284.5" y="206.2">Rev:</text>
<text x="284.5" y="207.9">Sheet:</text>
<text x="290.8" y="206.2">V1.2</text>
<text x="291.2" y="208.1">of</text>
</g>
</svg>
